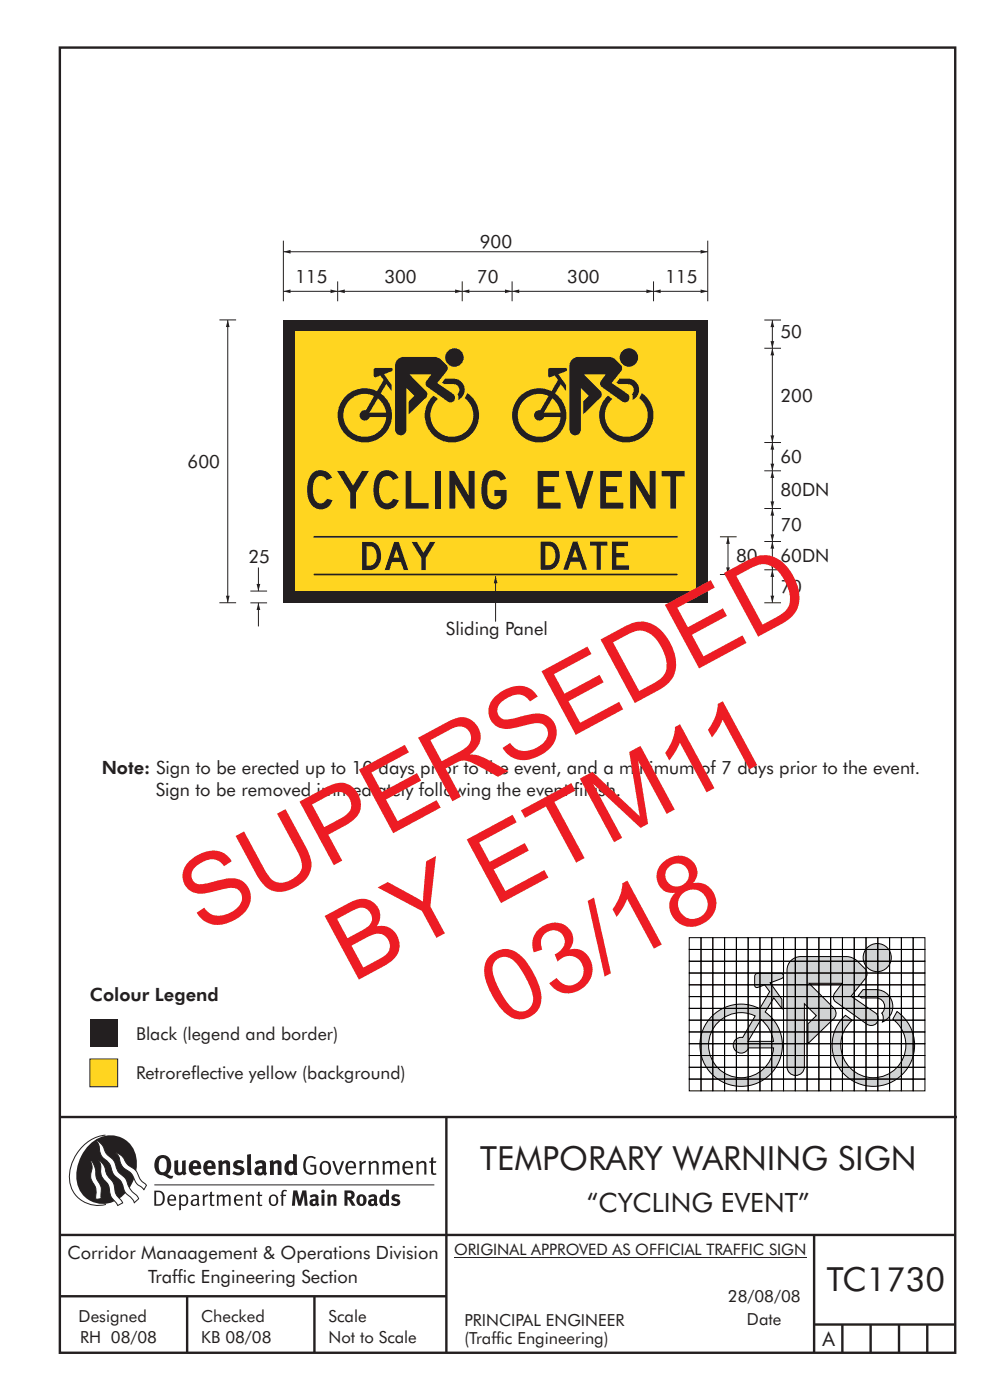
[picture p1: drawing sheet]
<svg xmlns="http://www.w3.org/2000/svg" width="210mm" height="297mm" viewBox="0 0 210 297" stroke-linecap="round" stroke-linejoin="round" font-family="sans-serif">
<g fill="none" stroke="#231f20" stroke-width=".51">
<path d="M12.7 10.1h189.9v276.9h-189.9zM12.7 237h190.3M94.7 236.9v50.1M12.7 262h190M12.7 275h82M39.7 275v12M66.7 275v12M172.7 262v25M172.7 281h30M178.7 281v6M184.7 281v6M190.7 281v6"/>
<path d="M196.7 281v6"/>
</g>
<path d="M96.3 266.7h74.7" fill="none" stroke="#231f20" stroke-width=".21"/>
<path d="M19.1 216.2h5.9v5.9h-5.9z" fill-rule="evenodd" fill="#231f20"/>
<path d="M19.1 224.7h5.9v5.9h-5.9z" fill-rule="evenodd" fill="#ffd520" stroke="#231f20" stroke-width=".21"/>
<g fill="#231f20">
<path d="M64.9 245.6a1.61 1.61 0 0 1 2.1 0l-.2 .3a1.17 1.17 0 0 0-1.4-.2 1.17 1.17 0 0 0-.6 1.3 1.42 1.42 0 0 0 1.2 1.8l.7-.1v-1.2h-.8l-.1-.4h1.3v1.8a1.82 1.82 0 0 1-2.2 0 1.82 1.82 0 0 1-.6-2.1l.2-.7z" fill-rule="evenodd"/>
<path d="M68.2 246.5a1.77 1.77 0 0 0 .4 2.7 1.39 1.39 0 0 0 1.4-.5 1.39 1.39 0 0 0 .2-1.5 1.19 1.19 0 0 0-2-.7zM68.5 246.8a.83 .83 0 0 1 1 .1 .83 .83 0 0 1 .2 .9 .75 .75 0 0 1-.6 1.1 .75 .75 0 0 1-.8-.9v-.9z" fill-rule="evenodd"/>
<path d="M70.5 246.3h.4l.8 2.4 .8-2.4h.5l-1.1 2.9h-.4z" fill-rule="evenodd"/>
<path d="M73.6 246.7a1.74 1.74 0 0 0 .5 2.5l.9-.1 .5-.2-.2-.3a.89 .89 0 0 1-1.1 .2 .89 .89 0 0 1-.4-1h1.7a1.15 1.15 0 0 0-.4-1.4 1.15 1.15 0 0 0-1.5 .3zM74 246.8a.67 .67 0 0 1 .8-.1 .67 .67 0 0 1 .3 .8h-1.3z" fill-rule="evenodd"/>
<path d="M76.2 246.4l.4-.1 .1 .4 .5-.4h.5l-.2 .5a.61 .61 0 0 0-.8 .6v1.8h-.4z" fill-rule="evenodd"/>
<path d="M78.1 246.4l.5-.1 .1 .4a.89 .89 0 0 1 .9-.4 .89 .89 0 0 1 .7 .7v2.2h-.4v-2.2l-.1-.2-.3-.1-.8 .3v2.2h-.4z" fill-rule="evenodd"/>
<path d="M81.1 246.4l.4-.1 .1 .4a.83 .83 0 0 1 .8-.4 .83 .83 0 0 1 .7 .4 .86 .86 0 0 1 .9-.4 .86 .86 0 0 1 .7 .7v2.2h-.4l-.1-2.4a.5 .5 0 0 0-.8 .1l-.2 .2v2.1h-.5v-2.3l-.4-.2-.7 .3v2.2h-.4z" fill-rule="evenodd"/>
<path d="M85.7 246.7a1.74 1.74 0 0 0 .5 2.5l.9-.1 .5-.2-.2-.3a.89 .89 0 0 1-1.1 .2 .89 .89 0 0 1-.4-1h1.7a1.15 1.15 0 0 0-.5-1.4 1.15 1.15 0 0 0-1.4 .3zM86 246.8a.67 .67 0 0 1 .9-.1 .67 .67 0 0 1 .3 .8h-1.3z" fill-rule="evenodd"/>
<path d="M88.3 246.4l.4-.1 .1 .4a.89 .89 0 0 1 .9-.4 .89 .89 0 0 1 .7 .7v2.2h-.4v-2.2l-.1-.2-.3-.1-.8 .3v2.2h-.4z" fill-rule="evenodd"/>
<path d="M91.5 245.6l.4-.1v.8h.7l-.2 .4h-.5v2.1l.1 .1h.5l.1 .3a.71 .71 0 0 1-1.2-.6v-1.9h-.3v-.4h.3z" fill-rule="evenodd"/>
<path d="M37 246.3l.8-.2v2a.46 .46 0 0 0 .2 .6 .46 .46 0 0 0 .6-.2v-2.2l.8-.2v2.4l.2 .5-.6 .3-.2-.3a1.03 1.03 0 0 1-1.2 .3 1.03 1.03 0 0 1-.6-1.1z" fill-rule="evenodd"/>
<path d="M40.4 246.5a1.64 1.64 0 0 0 0 2.3 1.64 1.64 0 0 0 2.3 .1l-.4-.4a.78 .78 0 0 1-.9 .2 .78 .78 0 0 1-.5-.7h1.8a1.37 1.37 0 0 0-.6-1.7 1.37 1.37 0 0 0-1.7 .2zM41 246.9a.48 .48 0 0 1 .7-.1 .48 .48 0 0 1 .2 .6h-1z" fill-rule="evenodd"/>
<path d="M43.5 246.5a1.65 1.65 0 0 0-.2 2 1.65 1.65 0 0 0 1.9 .7l.5-.3-.3-.4a.78 .78 0 0 1-.9 .3 .78 .78 0 0 1-.5-.8h1.8a1.37 1.37 0 0 0-.6-1.7 1.37 1.37 0 0 0-1.7 .2zM44.1 246.9a.48 .48 0 0 1 .6-.1 .48 .48 0 0 1 .2 .6h-.9z" fill-rule="evenodd"/>
<path d="M46.3 246.3l.7-.2 .1 .4a.95 .95 0 0 1 1-.3 .95 .95 0 0 1 .7 .8v2.3h-.8v-2.3l-.3-.2-.5 .3v2.2h-.8z" fill-rule="evenodd"/>
<path d="M49.7 246.5a1.73 1.73 0 0 1 2-.1l-.2 .5-.6-.2a.42 .42 0 0 0-.6 .3l.2 .2a1.23 1.23 0 0 1 1.4 1.1 1.47 1.47 0 0 1-2.3 .9l-.3-.2 .3-.6 .7 .3a.47 .47 0 0 0 .7-.3 .87 .87 0 0 0-1-.5l-.4-.2-.1-.4z" fill-rule="evenodd"/>
<path d="M54.1 246.5l.3 .6 .3-.2a.62 .62 0 0 1 .9 .1v.4a1.21 1.21 0 0 0-1.3 .3 1.21 1.21 0 0 0-.2 1.3 1.19 1.19 0 0 0 1.7 0l.5 .4 .4-.5-.3-.3v-1.4a.96 .96 0 0 0-1.3-1.1zM55 248l.6-.1v.7a.43 .43 0 0 1-.6 .1 .43 .43 0 0 1 0-.7z" fill-rule="evenodd"/>
<path d="M57.2 246.3l.7-.2 .1 .4a.95 .95 0 0 1 1-.3 .95 .95 0 0 1 .7 .8v2.3h-.8v-2.3l-.3-.2-.5 .3v2.2h-.8z" fill-rule="evenodd"/>
<path d="M62.2 244.8v1.5a1.29 1.29 0 0 0-1.4 .2 1.29 1.29 0 0 0-.5 1.3 1.24 1.24 0 0 0 .5 1.3 1.24 1.24 0 0 0 1.5 0l.1 .2h.7l-.1-4.4zM61.5 246.9l.4-.1 .3 .2v1.5l-.3 .1a.48 .48 0 0 1-.6-.4 1.52 1.52 0 0 1 .2-1.3z" fill-rule="evenodd"/>
<path d="M52.4 245l.8-.2 .2 4.5h-.8l-.1-.2z" fill-rule="evenodd"/>
</g>
<path d="M22.4 240.8a9 9 0 0 0-7.4 10.9 6.2 6.2 0 0 0 7.5 3.8M32.7 251.4h59.4" fill="none" stroke="#231f20" stroke-width=".21"/>
<path d="M19.1 242.7a5.7 5.7 0 0 1 6.5-1.4 5.7 5.7 0 0 1 3.4 5.7 8.6 8.6 0 0 1-6.2 8.3 5.7 5.7 0 0 1-6.5-7 9.9 9.9 0 0 1 2.8-5.6z" fill-rule="evenodd" fill="#231f20"/>
<path d="M24.4 244.5a3.1 3.1 0 0 1 2.3 2.2l.8 .7a3.2 3.2 0 0 1 2 2.4l.4 .6 1.2 1.1-.6 .9-.2-.3a3.5 3.5 0 0 1-1.9-2.1 3.8 3.8 0 0 0-2.1-2.2 3.5 3.5 0 0 1-1-2.2zM20.4 241.9a3.4 3.4 0 0 1 1.9 2.4l.7 .9a3.3 3.3 0 0 1 1.7 2.6 4.4 4.4 0 0 0 1.7 2l.3 .3a6.1 6.1 0 0 0 2.5 3.7l.2 .5-.9 .9a6.1 6.1 0 0 0-1.9-2.3l-.4-.7a3.6 3.6 0 0 0-1.9-2.8l-.6-1a3.6 3.6 0 0 0-1.9-2.8 3.7 3.7 0 0 1-.8-2.4zM21 246.1a3.4 3.4 0 0 1 1.5 2.7l.6 1a3.8 3.8 0 0 1 1.4 3.1l.3 .7 1.2 1.6-1 .5-.5-.7a3.2 3.2 0 0 1-1.3-2.8 4.3 4.3 0 0 0-1.4-2.2 4.7 4.7 0 0 1-.5-3zM19.2 246.1a5.1 5.1 0 0 1 1.2 3.7l.3 .7a3.1 3.1 0 0 1 .7 2.9l.1 .9-1.1 .2-.1-.8a3.5 3.5 0 0 0-.9-3.3 3.6 3.6 0 0 1 .1-2.5z" fill-rule="evenodd" fill="#fff" stroke="#231f20" stroke-width=".21"/>
<g fill="#231f20">
<path d="M33.4 245.5a2.51 2.51 0 0 0 .4 3.7l.8 .1a2.78 2.78 0 0 0 2 .7l.2-.6h-.6l-.7-.3a2.56 2.56 0 0 0 0-3.8 1.83 1.83 0 0 0-2.1 .2zM34 245.8a.87 .87 0 0 1 1 .1 .87 .87 0 0 1 .4 .9v.4a1.17 1.17 0 0 1-.9 1.5l-.3-.1a2.38 2.38 0 0 1-.2-2.8z" fill-rule="evenodd"/>
<path d="M33.1 252.9v2.6a1.12 1.12 0 0 0 1.2-.3 1.12 1.12 0 0 0 .2-1.2l-.1-.5-.3-.5zM32.7 252.6h1.1a1.67 1.67 0 0 1 1.2 1.6 1.67 1.67 0 0 1-1.3 1.6h-1zM36.1 253.9l-.2 .5h1.1a.55 .55 0 0 0-.3-.6 .55 .55 0 0 0-.6 .1zM35.8 253.7a.95 .95 0 0 1 1.2-.1 .95 .95 0 0 1 .4 1.1h-1.5a.72 .72 0 0 0 .4 .8 .72 .72 0 0 0 .9-.2l.1 .3a1.15 1.15 0 0 1-1.5 0 1.15 1.15 0 0 1-.2-1.5zM38.4 254.1v1.1a.7 .7 0 0 0 .9 .2 .7 .7 0 0 0 .2-.9 .61 .61 0 0 0-.4-.7 .61 .61 0 0 0-.7 .3zM38 253.5l.3-.1 .1 .4a.95 .95 0 0 1 1.2-.2 .95 .95 0 0 1 .3 1.2 .92 .92 0 0 1-.5 .9 .92 .92 0 0 1-1-.1v1.1l-.4 .1zM40.9 254.8a.5 .5 0 0 0 .2 .8 .5 .5 0 0 0 .7-.4v-.6zM40.5 253.7a1 1 0 0 1 1.7 .3v1.4l.2 .2-.2 .3-.3-.4a.78 .78 0 0 1-1.4 0 .78 .78 0 0 1 .8-1.1h.5a.58 .58 0 0 0-.3-.7 .58 .58 0 0 0-.7 .2zM43 253.5l.3-.1 .1 .4 .3-.3 .5-.1-.2 .4a.52 .52 0 0 0-.6 .5v1.5h-.4zM44.6 252.9l.4-.1-.1 .7h.6l-.1 .2h-.5v1.5a.35 .35 0 0 0 .6 .3v.3a.57 .57 0 0 1-.6 .1 .57 .57 0 0 1-.3-.6v-1.6h-.3v-.2h.3zM45.9 253.5l.4-.1 .1 .4 .2-.2a.64 .64 0 0 1 1 .2 .7 .7 0 0 1 .8-.4 .7 .7 0 0 1 .5 .6v1.8h-.4v-1.7l-.2-.4-.7 .4v1.7h-.3v-1.7a.38 .38 0 0 0-.3-.4 .38 .38 0 0 0-.5 .2l-.1 .2v1.7h-.4zM50.2 253.9l-.2 .5h1.1a.55 .55 0 0 0-.2-.6 .55 .55 0 0 0-.7 .1zM49.9 253.7a.95 .95 0 0 1 1.2-.1 .95 .95 0 0 1 .4 1.1h-1.5a.72 .72 0 0 0 .4 .8 .72 .72 0 0 0 .9-.2l.1 .3a1.15 1.15 0 0 1-1.5 0 1.15 1.15 0 0 1-.2-1.5zM52.1 253.5l.3-.1 .1 .4a.72 .72 0 0 1 .8-.4 .72 .72 0 0 1 .6 .6v1.8h-.4v-1.6a.45 .45 0 0 0-.3-.5 .45 .45 0 0 0-.5 .2l-.2 .2v1.7h-.3zM54.7 252.9l.4-.1v.7h.6l-.1 .2h-.5v1.5a.35 .35 0 0 0 .5 .3v.3a.57 .57 0 0 1-.6 .1 .57 .57 0 0 1-.3-.6v-1.6h-.3v-.2h.3zM57.6 253.8l-.2 .8a.65 .65 0 0 0 .3 .8 .65 .65 0 0 0 .8-.2l.1-.1a.93 .93 0 0 0-.7-1.4zM57.3 253.7a1.12 1.12 0 0 1 1.4 0 1.12 1.12 0 0 1 .2 1.5 1.01 1.01 0 0 1-1.2 .6 1.01 1.01 0 0 1-.7-1.2zM59.9 252.6l.5-.2 .5 .1-.2 .3-.3-.1-.3 .2v.6h.6l-.1 .2h-.5v2.1h-.4v-2.1h-.2v-.2h.2zM62.2 252.5l-.3 3.3h.7l.1-2.3 .6 2.3h.5l.7-2.3 .1 2.3h.7l-.3-3.3h-.9l-.5 2.2-.5-2.2zM65.7 253.7l.3 .4a.51 .51 0 0 1 .5-.3 .51 .51 0 0 1 .4 .4v.1a.88 .88 0 0 0-1.1 .3 .88 .88 0 0 0 .2 1.2 .9 .9 0 0 0 1.1-.2l.3 .3 .4-.4-.3-.3v-1a.87 .87 0 0 0-.4-.9 .87 .87 0 0 0-1 .2zM66.4 254.8l.5-.1v.6l-.1 .1h-.3l-.2-.2zM68.2 253.4v2.4h.6v-2.5zM68.1 252.7a.4 .4 0 0 0 .8 0 .4 .4 0 0 0-.8 0zM69.4 253.5l.1 2.3h.6v-1.7a.33 .33 0 0 1 .4-.2 .33 .33 0 0 1 .2 .3v1.6h.7v-1.8a.75 .75 0 0 0-.6-.6 .75 .75 0 0 0-.8 .2v-.3zM73.1 252.5v3.3h.6v-1.4l.3 .3 .7 1.1h.7l-.9-1.4a.94 .94 0 0 0 .7-1 .94 .94 0 0 0-.9-.9zM73.7 253.1a.51 .51 0 0 1 .7 .1 .51 .51 0 0 1-.1 .7h-.6zM75.9 253.7a1.19 1.19 0 0 0-.1 1.7 1.19 1.19 0 0 0 1.7 0 1.19 1.19 0 0 0 0-1.6 1.19 1.19 0 0 0-1.6-.1zM76.5 253.9l.2-.1a.99 .99 0 0 1 0 1.6 1.06 1.06 0 0 1-.2-1.5zM78.1 253.7l.3 .4a.51 .51 0 0 1 .5-.3 .51 .51 0 0 1 .4 .4v.1a.88 .88 0 0 0-1.1 .3 .88 .88 0 0 0 .2 1.2 .9 .9 0 0 0 1.1-.2l.3 .3 .4-.4-.2-.3v-1a.87 .87 0 0 0-.5-.9 .87 .87 0 0 0-1 .2zM78.9 254.8l.4-.1v.6l-.1 .1h-.3l-.2-.2zM81.9 252.3v1.2a1.2 1.2 0 0 0-1.4 .6 1.2 1.2 0 0 0 .2 1.4l.5 .3 .8-.1v.1h.6l-.1-3.4zM81.4 253.9l.5 .1-.1 1.2a.46 .46 0 0 1-.5 0 .46 .46 0 0 1-.2-.6zM83.3 253.5a.79 .79 0 0 0-.2 1 .79 .79 0 0 0 1 .4 .33 .33 0 0 1 0 .5 .33 .33 0 0 1-.5-.1l-.5-.2-.2 .5a1.15 1.15 0 0 0 1.2 .3 1.15 1.15 0 0 0 .8-1 1.49 1.49 0 0 0-1.2-.8 .4 .4 0 0 1 .3-.3 .4 .4 0 0 1 .4 .1l.2 .1 .2-.4a1.47 1.47 0 0 0-1.5-.1z" fill-rule="evenodd"/>
</g>
<g fill="#d1d3d4" stroke="#000" stroke-width=".21">
<path d="M183.1 209.9a6.4 6.4 0 0 1 4.7 .7 3.6 3.6 0 0 1-.6 6.2l.1-.4a1.72 1.72 0 0 0-.3-1.5 1.83 1.83 0 0 0 .5-2 1.83 1.83 0 0 0-1.7-1.2h-3l-.7-.5z" fill-rule="evenodd"/>
<path d="M151 215.6a8.6 8.6 0 0 1 10.1-1.6l2.2-3.6-1.1-1.5-1 .4a.76 .76 0 0 1-1.1 0v-1.6a.85 .85 0 0 1 .1-1 .85 .85 0 0 1 .9-.2h4.6a.57 .57 0 0 1 .4 .9l-2.7 1.1 2.5 3.5v2l-1.8-2.3-1.8 3a8.7 8.7 0 0 1 1.7 12.5 8.7 8.7 0 0 1-12.7 1 8.7 8.7 0 0 1-.3-12.6zM152.7 216.5a6.9 6.9 0 0 0 1.4 11.4 6.9 6.9 0 0 0 10-5.6h-5.3a1.67 1.67 0 0 1-2.1 1 1.67 1.67 0 0 1-1.1-2 1.67 1.67 0 0 1 1.9-1.2l2.7-4.6a6.8 6.8 0 0 0-7.5 1zM161.4 216.3l-2.7 4.6h5.4a7.3 7.3 0 0 0-2.7-4.6z" fill-rule="evenodd"/>
<path d="M178.8 215.9l.5-.5 1.5 1a6.9 6.9 0 0 0-.5 10.2 6.9 6.9 0 0 0 10.1-.3 6.9 6.9 0 0 0-1-10.1l.9-1.6a8.7 8.7 0 0 1 1.9 12.4 8.7 8.7 0 0 1-12.5 1.5 8.7 8.7 0 0 1-.9-12.6z" fill-rule="evenodd"/>
<path d="M168 203.6l1.1-.6 .7-.1 10.3 .1 1.3 .5 2.3 2.2a1.55 1.55 0 0 1-.1 1.8l-3.1 3.8 5.3 3.7a1.51 1.51 0 0 1 .1 2.1 1.51 1.51 0 0 1-2 .2l-6.6-4.7a1.31 1.31 0 0 1-.2-2l1.5-2h-7l5.4 5.4a1.57 1.57 0 0 1-.3 2.3l-5.3 5.1v-4.2l1.8-1.7-2.6-2.6v13.4a1.84 1.84 0 0 1-1.8 1.8 1.84 1.84 0 0 1-1.9-1.8v-19.2a3.7 3.7 0 0 1 1.1-3.5z" fill-rule="evenodd"/>
<circle cx="186.1" cy="203.1" r="2.98"/>
</g>
<g fill="none" stroke="#000" stroke-width=".21">
<path d="M146.2 198.9h2.5v2.5h-2.5zM148.7 198.9h2.5v2.5h-2.5zM151.2 198.9h2.5v2.5h-2.5zM153.7 198.9h2.5v2.5h-2.5zM156.2 198.9h2.5v2.5h-2.5zM158.7 198.9h2.5v2.5h-2.5zM161.2 198.9h2.5v2.5h-2.5zM163.7 198.9h2.5v2.5h-2.5zM166.2 198.9h2.5v2.5h-2.5zM168.7 198.9h2.5v2.5h-2.5zM171.2 198.9h2.5v2.5h-2.5zM173.7 198.9h2.5v2.5h-2.5z"/>
<path d="M176.2 198.9h2.5v2.5h-2.5zM178.7 198.9h2.5v2.5h-2.5zM181.2 198.9h2.5v2.5h-2.5zM183.7 198.9h2.5v2.5h-2.5zM186.2 198.9h2.5v2.5h-2.5zM188.7 198.9h2.5v2.5h-2.5zM191.2 198.9h2.5v2.5h-2.5zM193.7 198.9h2.5v2.5h-2.5zM146.2 201.4h2.5v2.5h-2.5zM146.2 203.9h2.5v2.5h-2.5zM146.2 206.4h2.5v2.5h-2.5zM146.2 208.9h2.5v2.5h-2.5z"/>
<path d="M146.2 211.4h2.5v2.5h-2.5zM146.2 213.9h2.5v2.5h-2.5zM146.2 216.4h2.5v2.5h-2.5zM146.2 218.9h2.5v2.5h-2.5zM148.7 201.4h2.5v2.5h-2.5zM148.7 203.9h2.5v2.5h-2.5zM148.7 206.4h2.5v2.5h-2.5zM148.7 208.9h2.5v2.5h-2.5zM148.7 211.4h2.5v2.5h-2.5zM148.7 213.9h2.5v2.5h-2.5zM148.7 216.4h2.5v2.5h-2.5zM148.7 218.9h2.5v2.5h-2.5z"/>
<path d="M151.2 201.4h2.5v2.5h-2.5zM151.2 203.9h2.5v2.5h-2.5zM151.2 206.4h2.5v2.5h-2.5zM151.2 208.9h2.5v2.5h-2.5zM151.2 211.4h2.5v2.5h-2.5zM151.2 213.9h2.5v2.5h-2.5zM151.2 216.4h2.5v2.5h-2.5zM151.2 218.9h2.5v2.5h-2.5zM153.7 201.4h2.5v2.5h-2.5zM153.7 203.9h2.5v2.5h-2.5zM153.7 206.4h2.5v2.5h-2.5zM153.7 208.9h2.5v2.5h-2.5z"/>
<path d="M153.7 211.4h2.5v2.5h-2.5zM153.7 213.9h2.5v2.5h-2.5zM153.7 216.4h2.5v2.5h-2.5zM153.7 218.9h2.5v2.5h-2.5zM156.2 201.4h2.5v2.5h-2.5zM156.2 203.9h2.5v2.5h-2.5zM156.2 206.4h2.5v2.5h-2.5zM156.2 208.9h2.5v2.5h-2.5zM156.2 211.4h2.5v2.5h-2.5zM156.2 213.9h2.5v2.5h-2.5zM156.2 216.4h2.5v2.5h-2.5zM156.2 218.9h2.5v2.5h-2.5z"/>
<path d="M158.7 201.4h2.5v2.5h-2.5zM158.7 203.9h2.5v2.5h-2.5zM158.7 206.4h2.5v2.5h-2.5zM158.7 208.9h2.5v2.5h-2.5zM158.7 211.4h2.5v2.5h-2.5zM158.7 213.9h2.5v2.5h-2.5zM158.7 216.4h2.5v2.5h-2.5zM158.7 218.9h2.5v2.5h-2.5zM161.2 201.4h2.5v2.5h-2.5zM161.2 203.9h2.5v2.5h-2.5zM161.2 206.4h2.5v2.5h-2.5zM161.2 208.9h2.5v2.5h-2.5z"/>
<path d="M161.2 211.4h2.5v2.5h-2.5zM161.2 213.9h2.5v2.5h-2.5zM161.2 216.4h2.5v2.5h-2.5zM161.2 218.9h2.5v2.5h-2.5zM163.7 201.4h2.5v2.5h-2.5zM163.7 203.9h2.5v2.5h-2.5zM163.7 206.4h2.5v2.5h-2.5zM163.7 208.9h2.5v2.5h-2.5zM163.7 211.4h2.5v2.5h-2.5zM163.7 213.9h2.5v2.5h-2.5zM163.7 216.4h2.5v2.5h-2.5zM163.7 218.9h2.5v2.5h-2.5z"/>
<path d="M166.2 201.4h2.5v2.5h-2.5zM166.2 203.9h2.5v2.5h-2.5zM166.2 206.4h2.5v2.5h-2.5zM166.2 208.9h2.5v2.5h-2.5zM166.2 211.4h2.5v2.5h-2.5zM166.2 213.9h2.5v2.5h-2.5zM166.2 216.4h2.5v2.5h-2.5zM166.2 218.9h2.5v2.5h-2.5zM168.7 201.4h2.5v2.5h-2.5zM168.7 203.9h2.5v2.5h-2.5zM168.7 206.4h2.5v2.5h-2.5zM168.7 208.9h2.5v2.5h-2.5z"/>
<path d="M168.7 211.4h2.5v2.5h-2.5zM168.7 213.9h2.5v2.5h-2.5zM168.7 216.4h2.5v2.5h-2.5zM168.7 218.9h2.5v2.5h-2.5zM171.2 201.4h2.5v2.5h-2.5zM171.2 203.9h2.5v2.5h-2.5zM171.2 206.4h2.5v2.5h-2.5zM171.2 208.9h2.5v2.5h-2.5zM171.2 211.4h2.5v2.5h-2.5zM171.2 213.9h2.5v2.5h-2.5zM171.2 216.4h2.5v2.5h-2.5zM171.2 218.9h2.5v2.5h-2.5z"/>
<path d="M173.7 201.4h2.5v2.5h-2.5zM173.7 203.9h2.5v2.5h-2.5zM173.7 206.4h2.5v2.5h-2.5zM173.7 208.9h2.5v2.5h-2.5zM173.7 211.4h2.5v2.5h-2.5zM173.7 213.9h2.5v2.5h-2.5zM173.7 216.4h2.5v2.5h-2.5zM173.7 218.9h2.5v2.5h-2.5zM176.2 201.4h2.5v2.5h-2.5zM176.2 203.9h2.5v2.5h-2.5zM176.2 206.4h2.5v2.5h-2.5zM176.2 208.9h2.5v2.5h-2.5z"/>
<path d="M176.2 211.4h2.5v2.5h-2.5zM176.2 213.9h2.5v2.5h-2.5zM176.2 216.4h2.5v2.5h-2.5zM176.2 218.9h2.5v2.5h-2.5zM178.7 201.4h2.5v2.5h-2.5zM178.7 203.9h2.5v2.5h-2.5zM178.7 206.4h2.5v2.5h-2.5zM178.7 208.9h2.5v2.5h-2.5zM178.7 211.4h2.5v2.5h-2.5zM178.7 213.9h2.5v2.5h-2.5zM178.7 216.4h2.5v2.5h-2.5zM178.7 218.9h2.5v2.5h-2.5z"/>
<path d="M181.2 201.4h2.5v2.5h-2.5zM181.2 203.9h2.5v2.5h-2.5zM181.2 206.4h2.5v2.5h-2.5zM181.2 208.9h2.5v2.5h-2.5zM181.2 211.4h2.5v2.5h-2.5zM181.2 213.9h2.5v2.5h-2.5zM181.2 216.4h2.5v2.5h-2.5zM181.2 218.9h2.5v2.5h-2.5zM183.7 201.4h2.5v2.5h-2.5zM183.7 203.9h2.5v2.5h-2.5zM183.7 206.4h2.5v2.5h-2.5zM183.7 208.9h2.5v2.5h-2.5z"/>
<path d="M183.7 211.4h2.5v2.5h-2.5zM183.7 213.9h2.5v2.5h-2.5zM183.7 216.4h2.5v2.5h-2.5zM183.7 218.9h2.5v2.5h-2.5zM186.2 201.4h2.5v2.5h-2.5zM186.2 203.9h2.5v2.5h-2.5zM186.2 206.4h2.5v2.5h-2.5zM186.2 208.9h2.5v2.5h-2.5zM186.2 211.4h2.5v2.5h-2.5zM186.2 213.9h2.5v2.5h-2.5zM186.2 216.4h2.5v2.5h-2.5zM186.2 218.9h2.5v2.5h-2.5z"/>
<path d="M188.7 201.4h2.5v2.5h-2.5zM188.7 203.9h2.5v2.5h-2.5zM188.7 206.4h2.5v2.5h-2.5zM188.7 208.9h2.5v2.5h-2.5zM188.7 211.4h2.5v2.5h-2.5zM188.7 213.9h2.5v2.5h-2.5zM188.7 216.4h2.5v2.5h-2.5zM188.7 218.9h2.5v2.5h-2.5zM191.2 201.4h2.5v2.5h-2.5zM191.2 203.9h2.5v2.5h-2.5zM191.2 206.4h2.5v2.5h-2.5zM191.2 208.9h2.5v2.5h-2.5z"/>
<path d="M191.2 211.4h2.5v2.5h-2.5zM191.2 213.9h2.5v2.5h-2.5zM191.2 216.4h2.5v2.5h-2.5zM191.2 218.9h2.5v2.5h-2.5zM193.7 201.4h2.5v2.5h-2.5zM193.7 203.9h2.5v2.5h-2.5zM193.7 206.4h2.5v2.5h-2.5zM193.7 208.9h2.5v2.5h-2.5zM193.7 211.4h2.5v2.5h-2.5zM193.7 213.9h2.5v2.5h-2.5zM193.7 216.4h2.5v2.5h-2.5zM193.7 218.9h2.5v2.5h-2.5z"/>
<path d="M146.2 221.4h2.5v2.5h-2.5zM146.2 223.9h2.5v2.5h-2.5zM146.2 226.4h2.5v2.5h-2.5zM146.2 228.9h2.5v2.5h-2.5zM148.7 221.4h2.5v2.5h-2.5zM148.7 223.9h2.5v2.5h-2.5zM148.7 226.4h2.5v2.5h-2.5zM148.7 228.9h2.5v2.5h-2.5zM151.2 221.4h2.5v2.5h-2.5zM151.2 223.9h2.5v2.5h-2.5zM151.2 226.4h2.5v2.5h-2.5zM151.2 228.9h2.5v2.5h-2.5z"/>
<path d="M153.7 221.4h2.5v2.5h-2.5zM153.7 223.9h2.5v2.5h-2.5zM153.7 226.4h2.5v2.5h-2.5zM153.7 228.9h2.5v2.5h-2.5zM156.2 221.4h2.5v2.5h-2.5zM156.2 223.9h2.5v2.5h-2.5zM156.2 226.4h2.5v2.5h-2.5zM156.2 228.9h2.5v2.5h-2.5zM158.7 221.4h2.5v2.5h-2.5zM158.7 223.9h2.5v2.5h-2.5zM158.7 226.4h2.5v2.5h-2.5zM158.7 228.9h2.5v2.5h-2.5z"/>
<path d="M161.2 221.4h2.5v2.5h-2.5zM161.2 223.9h2.5v2.5h-2.5zM161.2 226.4h2.5v2.5h-2.5zM161.2 228.9h2.5v2.5h-2.5zM163.7 221.4h2.5v2.5h-2.5zM163.7 223.9h2.5v2.5h-2.5zM163.7 226.4h2.5v2.5h-2.5zM163.7 228.9h2.5v2.5h-2.5zM166.2 221.4h2.5v2.5h-2.5zM166.2 223.9h2.5v2.5h-2.5zM166.2 226.4h2.5v2.5h-2.5zM166.2 228.9h2.5v2.5h-2.5z"/>
<path d="M168.7 221.4h2.5v2.5h-2.5zM168.7 223.9h2.5v2.5h-2.5zM168.7 226.4h2.5v2.5h-2.5zM168.7 228.9h2.5v2.5h-2.5zM171.2 221.4h2.5v2.5h-2.5zM171.2 223.9h2.5v2.5h-2.5zM171.2 226.4h2.5v2.5h-2.5zM171.2 228.9h2.5v2.5h-2.5zM173.7 221.4h2.5v2.5h-2.5zM173.7 223.9h2.5v2.5h-2.5zM173.7 226.4h2.5v2.5h-2.5zM173.7 228.9h2.5v2.5h-2.5z"/>
<path d="M176.2 221.4h2.5v2.5h-2.5zM176.2 223.9h2.5v2.5h-2.5zM176.2 226.4h2.5v2.5h-2.5zM176.2 228.9h2.5v2.5h-2.5zM178.7 221.4h2.5v2.5h-2.5zM178.7 223.9h2.5v2.5h-2.5zM178.7 226.4h2.5v2.5h-2.5zM178.7 228.9h2.5v2.5h-2.5zM181.2 221.4h2.5v2.5h-2.5zM181.2 223.9h2.5v2.5h-2.5zM181.2 226.4h2.5v2.5h-2.5zM181.2 228.9h2.5v2.5h-2.5z"/>
<path d="M183.7 221.4h2.5v2.5h-2.5zM183.7 223.9h2.5v2.5h-2.5zM183.7 226.4h2.5v2.5h-2.5zM183.7 228.9h2.5v2.5h-2.5zM186.2 221.4h2.5v2.5h-2.5zM186.2 223.9h2.5v2.5h-2.5zM186.2 226.4h2.5v2.5h-2.5zM186.2 228.9h2.5v2.5h-2.5zM188.7 221.4h2.5v2.5h-2.5zM188.7 223.9h2.5v2.5h-2.5zM188.7 226.4h2.5v2.5h-2.5zM188.7 228.9h2.5v2.5h-2.5z"/>
<path d="M191.2 221.4h2.5v2.5h-2.5zM191.2 223.9h2.5v2.5h-2.5zM191.2 226.4h2.5v2.5h-2.5zM191.2 228.9h2.5v2.5h-2.5zM193.7 221.4h2.5v2.5h-2.5zM193.7 223.9h2.5v2.5h-2.5zM193.7 226.4h2.5v2.5h-2.5zM193.7 228.9h2.5v2.5h-2.5z"/>
</g>
<path d="M60.1 67.9h90v60h-90z" fill-rule="evenodd" fill="#231f20"/>
<path d="M62.6 70.4h85v55h-85z" fill-rule="evenodd" fill="#ffd520"/>
<g fill="#231f20">
<path d="M66.3 100.4a2.66 2.66 0 0 1 4.2 1l-1.2 .5a1.43 1.43 0 0 0-1.6-.9 1.43 1.43 0 0 0-1.2 1.4 4.1 4.1 0 0 0 .9 4.2 1.41 1.41 0 0 0 1.9-.8l1.2 .3a2.59 2.59 0 0 1-2.6 2 2.59 2.59 0 0 1-2.5-2.2 6.1 6.1 0 0 1 .9-5.5z"/>
<path d="M71.5 99.9h1.5l1.9 3.1 1.9-3.1h1.5l-2.8 4.6v3.4h-1.2v-3.4z"/>
<path d="M80.3 100.4a2.66 2.66 0 0 1 4.2 1l-1.2 .5a1.43 1.43 0 0 0-1.6-.9 1.43 1.43 0 0 0-1.1 1.4 4.1 4.1 0 0 0 .9 4.2 1.41 1.41 0 0 0 1.9-.8l1.2 .3a2.59 2.59 0 0 1-2.6 2 2.59 2.59 0 0 1-2.5-2.2 6.1 6.1 0 0 1 .8-5.5z"/>
<path d="M86.1 99.9h1.2v6.8h3.6v1.2h-4.8z"/>
<path d="M92.2 99.9h1.3v8h-1.3z"/>
<path d="M95.3 99.9h1.1l3 5.2v-5.2h1.3v8h-1.1l-3-5.2v5.2h-1.3z"/>
<path d="M103.2 100.4a2.59 2.59 0 0 1 4.2 1.1l-1.2 .4a1.39 1.39 0 0 0-1.6-.8 1.39 1.39 0 0 0-1.1 1.3 5.5 5.5 0 0 0 .4 3.9 1.31 1.31 0 0 0 1.6 .4 1.31 1.31 0 0 0 .7-1.5h-1.3v-1.3h2.6a4.4 4.4 0 0 1-.3 2.8 2.65 2.65 0 0 1-2.9 1.3 2.65 2.65 0 0 1-2-2.4 6.5 6.5 0 0 1 .9-5.2z"/>
<path d="M114 99.9h4.6v1.3h-3.3v2h2.3v1.2h-2.3v2.3h3.6v1.2h-4.9z"/>
<path d="M119.9 99.9h1.3l1.8 5.5 1.7-5.5h1.2l-2.4 8h-1z"/>
<path d="M127.3 99.9h4.6v1.3h-3.3v2h2.3v1.2h-2.3v2.3h3.6v1.2h-4.9z"/>
<path d="M133.7 99.9h1l3.1 5.2v-5.2h1.3v8h-1.1l-3.1-5.2v5.2h-1.2z"/>
<path d="M140.4 99.9h4.8v1.2h-1.8v6.8h-1.2v-6.8h-1.8z"/>
</g>
<path d="M60.1 53.4h90" fill="none" stroke="#231f20" stroke-width=".21"/>
<g fill="#231f20">
<path d="M60.1 53.4l1.5-.4v.8z"/>
<path d="M148.6 53l1.5 .4-1.5 .4z"/>
<path d="M131.4 80.3a3.6 3.6 0 0 1 3.7 .9 2.35 2.35 0 0 1-1 3.7 1.25 1.25 0 0 0-.1-1.3 1.21 1.21 0 0 0 .4-1.3 1.21 1.21 0 0 0-1.2-.8h-2l-.4-.3z" fill-rule="evenodd"/>
<path d="M110.3 84a5.7 5.7 0 0 1 6.7-1l1.4-2.4-.7-1-1.2 .4a.98 .98 0 0 1-.2-1.2v-.6l.4-.2h3.3l.3 .4a1.05 1.05 0 0 1-1.1 .7l-.8 .3 1.7 2.3v1.3l-1.2-1.5-1.2 2a5.8 5.8 0 0 1 1.1 8.3 5.8 5.8 0 0 1-8.3 .6 5.8 5.8 0 0 1-.2-8.4zM111.5 84.6a4.5 4.5 0 0 0 .8 7.6 4.5 4.5 0 0 0 6.6-3.7h-3.5a1.1 1.1 0 0 1-1.3 .7 1.1 1.1 0 0 1-.8-1.4 1.1 1.1 0 0 1 1.3-.8l1.7-3a4.5 4.5 0 0 0-4.8 .6zM117.2 84.5l-1.9 3.1h3.6l-.6-1.7z" fill-rule="evenodd"/>
<path d="M128.5 84.4l.5-.5 .9 .7a4.6 4.6 0 0 0-.3 6.7 4.6 4.6 0 0 0 6.7-.2 4.6 4.6 0 0 0-.7-6.6l.6-1.1a5.8 5.8 0 0 1 1.3 8.2 5.8 5.8 0 0 1-8.2 1 5.8 5.8 0 0 1-.8-8.2z" fill-rule="evenodd"/>
<path d="M121.3 76.3l.9-.5 .5-.1h6.8a4 4 0 0 1 2.3 1.8 1.04 1.04 0 0 1 0 1.2l-2 2.5 3.4 2.5a.99 .99 0 0 1 .1 1.3 .99 .99 0 0 1-1.4 .2l-4.3-3.1a.88 .88 0 0 1-.1-1.3l1-1.4h-4.6l3.5 3.6a1.04 1.04 0 0 1-.2 1.5l-3.5 3.4v-2.8l1.2-1.1-1.7-1.7v8.8a1.21 1.21 0 0 1-1.2 1.2 1.21 1.21 0 0 1-1.2-1.2v-11.4a5.9 5.9 0 0 1 .3-3.1z" fill-rule="evenodd"/>
<path d="M94.4 80.3a3.6 3.6 0 0 1 3.7 .9 2.35 2.35 0 0 1-1 3.7 1.25 1.25 0 0 0-.1-1.3 1.21 1.21 0 0 0 .4-1.3 1.21 1.21 0 0 0-1.2-.8h-2l-.4-.3z" fill-rule="evenodd"/>
<path d="M73.3 84a5.7 5.7 0 0 1 6.7-1l1.4-2.4-.7-1-1.2 .4a.98 .98 0 0 1-.2-1.2v-.6l.4-.2h3.3l.3 .4a1.05 1.05 0 0 1-1.1 .7l-.8 .3 1.7 2.3v1.3l-1.2-1.5-1.2 2a5.8 5.8 0 0 1 1.1 8.3 5.8 5.8 0 0 1-8.3 .6 5.8 5.8 0 0 1-.2-8.4zM74.5 84.6a4.5 4.5 0 0 0 .8 7.6 4.5 4.5 0 0 0 6.6-3.7h-3.5a1.1 1.1 0 0 1-1.3 .7 1.1 1.1 0 0 1-.8-1.4 1.1 1.1 0 0 1 1.3-.8l1.7-3a4.5 4.5 0 0 0-4.8 .6zM80.2 84.5l-1.9 3.1h3.6l-.6-1.7z" fill-rule="evenodd"/>
<path d="M91.5 84.4l.5-.5 .9 .7a4.6 4.6 0 0 0-.3 6.7 4.6 4.6 0 0 0 6.7-.2 4.6 4.6 0 0 0-.7-6.6l.6-1.1a5.8 5.8 0 0 1 1.3 8.2 5.8 5.8 0 0 1-8.2 1 5.8 5.8 0 0 1-.8-8.2z" fill-rule="evenodd"/>
<path d="M84.3 76.3l.9-.5 .5-.1h6.8a4 4 0 0 1 2.3 1.8 1.04 1.04 0 0 1 0 1.2l-2 2.5 3.4 2.5a.99 .99 0 0 1 .1 1.3 .99 .99 0 0 1-1.4 .2l-4.3-3.1a.88 .88 0 0 1-.1-1.3l1-1.4h-4.6l3.5 3.6a1.04 1.04 0 0 1-.2 1.5l-3.5 3.4v-2.8l1.2-1.1-1.7-1.7v8.8a1.21 1.21 0 0 1-1.2 1.2 1.21 1.21 0 0 1-1.2-1.2v-11.4a5.9 5.9 0 0 1 .3-3.1z" fill-rule="evenodd"/>
<circle cx="133.4" cy="75.8" r="1.97"/>
<circle cx="96.4" cy="75.8" r="1.97"/>
</g>
<path d="M60.1 61.8h11.5" fill="none" stroke="#231f20" stroke-width=".21"/>
<g fill="#231f20">
<path d="M60.1 61.8l1.5-.4v.8z"/>
<path d="M70.1 61.4l1.5 .4-1.5 .4z"/>
</g>
<path d="M71.6 59.7v4.2M98 59.7v4.2M108.6 59.7v4.2M138.6 59.7v4.2M71.6 61.8h26.4" fill="none" stroke="#231f20" stroke-width=".21"/>
<g fill="#231f20">
<path d="M96.5 61.4l1.5 .4-1.5 .4z"/>
<path d="M71.6 61.8l1.5-.4v.8z"/>
</g>
<path d="M98 61.8h10.6" fill="none" stroke="#231f20" stroke-width=".21"/>
<g fill="#231f20">
<path d="M98 61.8l1.6-.4v.8z"/>
<path d="M107.1 61.4l1.5 .4-1.5 .4z"/>
</g>
<path d="M108.6 61.8h30" fill="none" stroke="#231f20" stroke-width=".21"/>
<g fill="#231f20">
<path d="M137.1 61.4l1.5 .4-1.5 .4z"/>
<path d="M108.6 61.8l1.5-.4v.8z"/>
</g>
<path d="M138.6 61.8h11.5" fill="none" stroke="#231f20" stroke-width=".21"/>
<g fill="#231f20">
<path d="M138.6 61.8l1.5-.4v.8z"/>
<path d="M148.6 61.4l1.5 .4-1.5 .4z"/>
</g>
<path d="M150.1 51.1v12.8" fill="none" stroke="#231f20" stroke-width=".21"/>
<g fill="#231f20">
<path d="M87.3 114.9h1.1l1.4 2.4 1.5-2.4h1.1l-2.1 3.5v2.5h-.9v-2.5z"/>
<path d="M125.2 114.9h3.6v.9h-1.4v5.1h-.9v-5.1h-1.3z"/>
<path d="M129.8 114.9h3.4v.9h-2.5v1.5h1.8v.9h-1.8v1.7h2.8v1h-3.7z"/>
<path d="M76.8 114.9v6a3.9 3.9 0 0 0 2.8-.3 3.5 3.5 0 0 0-.3-5.5zM77.8 115.9a1.92 1.92 0 0 1 2.1 2.5 1.68 1.68 0 0 1-2.1 1.6z"/>
<path d="M83.6 114.9h1l2 6h-1l-.5-1.7h-2l-.5 1.7h-1zM84.1 116.5l-.6 1.8h1.2z"/>
<path d="M114.7 114.9v6a3.9 3.9 0 0 0 2.8-.4 3.5 3.5 0 0 0-.3-5.5zM115.7 115.8a1.92 1.92 0 0 1 2.1 2.5 1.68 1.68 0 0 1-2.1 1.6z"/>
<path d="M121.5 114.9h1l2 6h-.9l-.6-1.7h-2l-.5 1.7h-1zM122 116.5l-.6 1.7h1.2z"/>
</g>
<path d="M163.8 67.9v6" fill="none" stroke="#231f20" stroke-width=".21"/>
<g fill="#231f20">
<path d="M163.8 67.9l.4 1.5h-.8z"/>
<path d="M163.4 72.4h.8l-.4 1.5z"/>
</g>
<path d="M163.8 120.9v7" fill="none" stroke="#231f20" stroke-width=".21"/>
<g fill="#231f20">
<path d="M163.8 120.9l.4 1.5h-.8z"/>
<path d="M163.4 126.4h.8l-.4 1.5z"/>
</g>
<path d="M163.8 73.9v20" fill="none" stroke="#231f20" stroke-width=".21"/>
<g fill="#231f20">
<path d="M163.8 73.9l.4 1.5h-.8z"/>
<path d="M163.4 92.4h.8l-.4 1.5z"/>
</g>
<path d="M162.1 67.9h3.6M162.1 73.9h3.6M162.1 93.9h3.6M163.8 114.9v6M162.1 120.9h3.6M162.1 127.9h3.6" fill="none" stroke="#231f20" stroke-width=".21"/>
<path d="M66.5 113.9h77.2M66.5 121.9h77.2" fill="none" stroke="#231f20" stroke-width=".35"/>
<g fill="#231f20">
<path d="M163.8 114.9l.4 1.5h-.8z"/>
<path d="M163.4 119.4h.8l-.4 1.5z"/>
</g>
<path d="M163.8 107.9v7" fill="none" stroke="#231f20" stroke-width=".21"/>
<g fill="#231f20">
<path d="M163.8 107.9l.4 1.5h-.8z"/>
<path d="M163.4 113.4h.8l-.4 1.5z"/>
</g>
<path d="M163.8 99.9v8M162.1 114.9h3.6M162.1 107.9h3.6" fill="none" stroke="#231f20" stroke-width=".21"/>
<g fill="#231f20">
<path d="M163.8 99.9l.4 1.5h-.8z"/>
<path d="M163.4 106.4h.8l-.4 1.5z"/>
</g>
<path d="M162.1 99.9h3.6M163.8 93.9v6" fill="none" stroke="#231f20" stroke-width=".21"/>
<g fill="#231f20">
<path d="M163.8 93.9l.4 1.5h-.8z"/>
<path d="M163.4 98.4h.8l-.4 1.5z"/>
</g>
<path d="M154.4 113.9v8M152.7 121.9h3.6" fill="none" stroke="#231f20" stroke-width=".21"/>
<g fill="#231f20">
<path d="M154.4 113.9l.4 1.5h-.8z"/>
<path d="M154 120.4h.8l-.4 1.5z"/>
</g>
<path d="M152.7 113.9h3.6M105.1 122.2v9.7" fill="none" stroke="#231f20" stroke-width=".21"/>
<path d="M105.1 122.2l.4 1.5h-.8z" fill="#231f20"/>
<path d="M54.8 127.9v5" fill="none" stroke="#231f20" stroke-width=".21"/>
<path d="M54.8 127.9l.4 1.5h-.8z" fill="#231f20"/>
<path d="M60.1 51.1v12.8M53.1 127.9h3.6M53.1 125.4h3.6M54.8 120.4v5" fill="none" stroke="#231f20" stroke-width=".21"/>
<path d="M54.4 123.9h.8l-.4 1.5z" fill="#231f20"/>
<path d="M48.3 67.9v60" fill="none" stroke="#231f20" stroke-width=".21"/>
<g fill="#231f20">
<path d="M48.3 67.9l.4 1.5h-.8z"/>
<path d="M47.9 126.4h.8l-.4 1.5z"/>
</g>
<path d="M46.5 67.9h3.6M46.5 127.9h3.6" fill="none" stroke="#231f20" stroke-width=".21"/>
<g font-size="21.4" fill="#ed1c24">
<text x="43.2" y="198.4" transform="rotate(-28 43.2 198.4)">SUPERSEDED</text>
<text x="74.8" y="208.6" transform="rotate(-28 74.8 208.6)">BY ETM11</text>
<text x="107.2" y="218.2" transform="rotate(-28 107.2 218.2)">03/18</text>
</g>
<g font-size="7.1" fill="#231f20">
<text x="101.9" y="248.2">TEMPORARY WARNING SIGN</text>
<text x="175.4" y="274">TC1730</text>
</g>
<text font-size="5.6" fill="#231f20" x="124.5" y="257.1">“CYCLING EVENT”</text>
<text font-size="4.2" fill="#231f20" x="174.5" y="285.5">A</text>
<g font-size="3.9" fill="#231f20">
<text x="101.8" y="52.6">900</text>
<text x="62.6" y="60.1">115</text>
<text x="81.5" y="60.1">300</text>
<text x="101.2" y="60.1">70</text>
<text x="120.3" y="60.1">300</text>
<text x="141.1" y="60.1">115</text>
<text x="165.6" y="71.8">50</text>
<text x="165.6" y="85.2">200</text>
<text x="39.8" y="99.3">600</text>
<text x="165.6" y="98.3">60</text>
<text x="165.6" y="105.3">80DN</text>
<text x="165.6" y="112.7">70</text>
<text x="52.7" y="119.5">25</text>
<text x="156.1" y="119.2">80</text>
<text x="165.6" y="119.3">60DN</text>
<text x="165.6" y="125.7">70</text>
<text x="94.6" y="134.6">Sliding Panel</text>
<text x="21.6" y="164.2">Note: Sign to be erected up to 10 days prior to the event, and a minimum of 7 days prior to the event.</text>
<text x="33" y="168.8">Sign to be removed immediately following the event finish.</text>
<text x="19.1" y="212.3">Colour Legend</text>
<text x="14.3" y="267">Corridor Manaagement &amp; Operations Division</text>
<text x="31.4" y="272.1">Traffic Engineering Section</text>
</g>
<g font-size="3.8" fill="#231f20">
<text x="28.9" y="220.6">Black (legend and border)</text>
<text x="28.9" y="228.9">Retroreflective yellow (background)</text>
</g>
<g font-size="3.5" fill="#231f20">
<text x="16.7" y="280.4">Designed</text>
<text x="42.7" y="280.4">Checked</text>
<text x="69.7" y="280.4">Scale</text>
<text x="98.5" y="281.3">PRINCIPAL ENGINEER</text>
<text x="154.4" y="276.2">28/08/08</text>
<text x="158.5" y="281">Date</text>
<text x="17" y="284.8">RH 08/08</text>
<text x="42.7" y="284.8">KB 08/08</text>
<text x="69.7" y="285">Not to Scale</text>
<text x="98.5" y="285.1">(Traffic Engineering)</text>
</g>
<text font-size="3.4" fill="#231f20" x="96.3" y="266.3">ORIGINAL APPROVED AS OFFICIAL TRAFFIC SIGN</text>
</svg>
